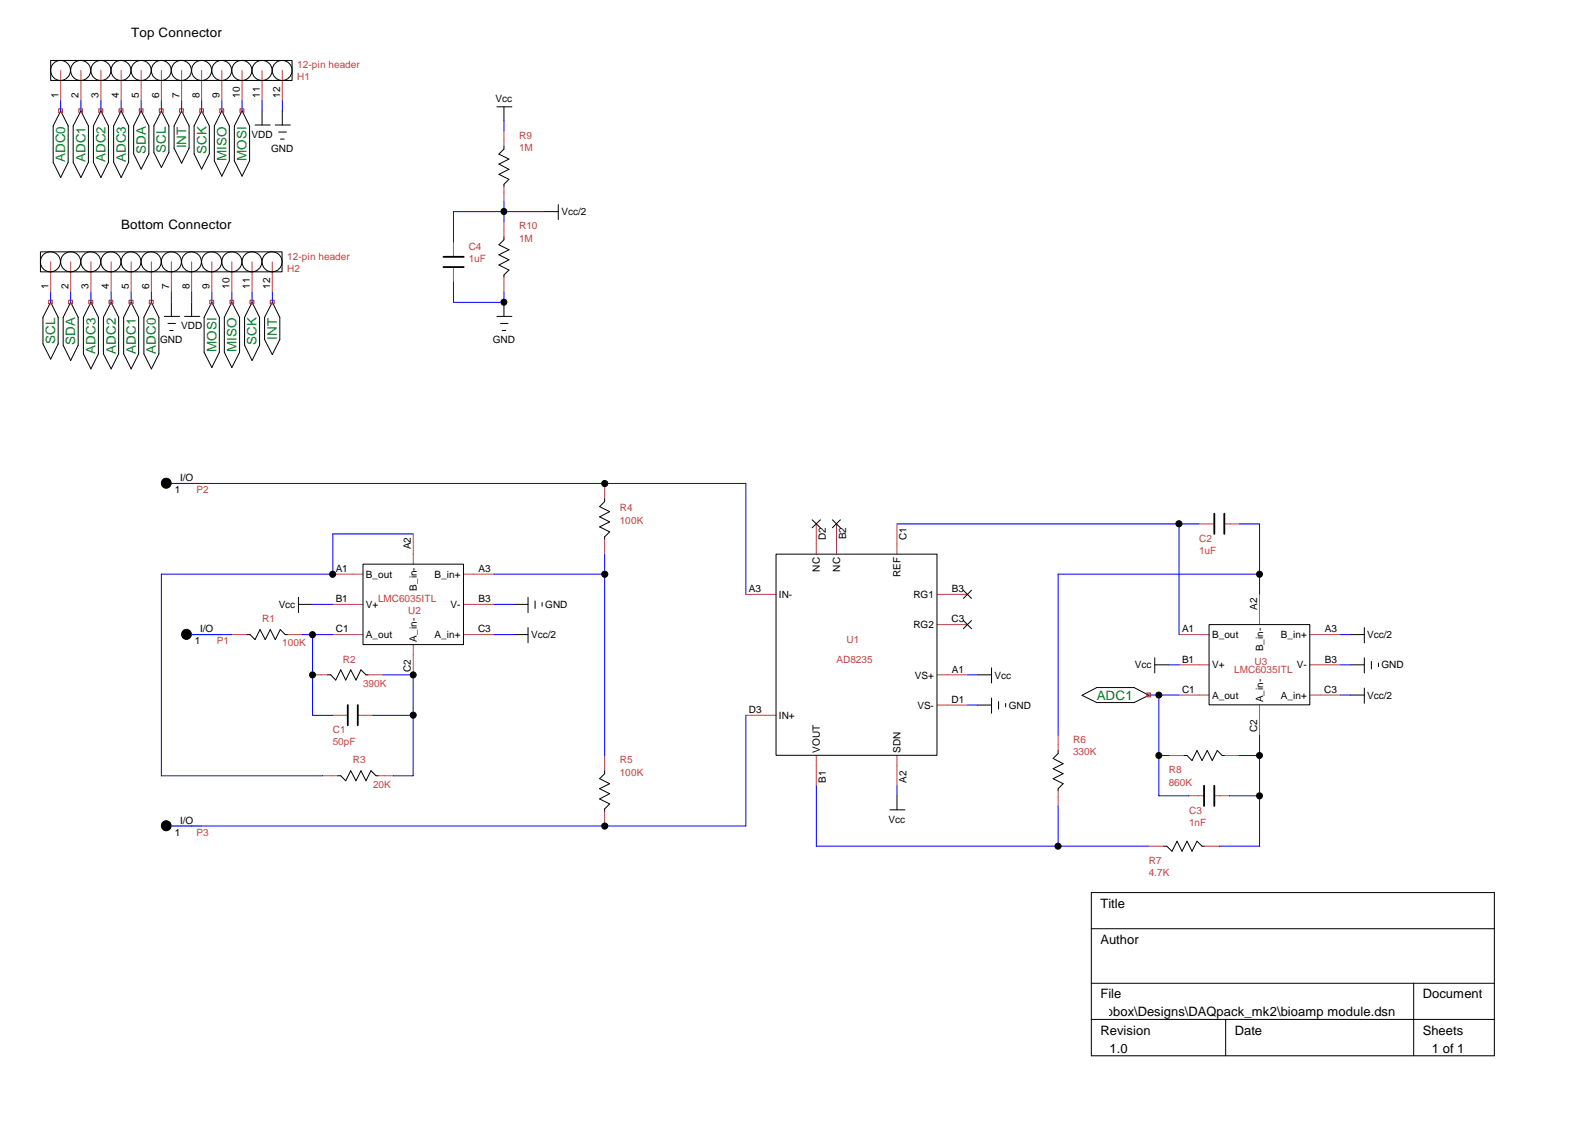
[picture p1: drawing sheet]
<svg xmlns="http://www.w3.org/2000/svg" width="297mm" height="210mm" viewBox="0 0 297 210" stroke-linecap="round" stroke-linejoin="round" font-family="sans-serif">
<g fill="none" stroke="#000" stroke-width=".19">
<path d="M9.4 11.3h45v3.7h-45zM92.5 19.9h2.8M93.8 19.9v2.6M11.3 20.7l1.4 2.8v6.7l-1.4 2.9-1.4-2.9v-6.7zM15.1 20.7l1.4 2.8v6.7l-1.4 2.9-1.5-2.9v-6.7zM18.8 20.7l1.4 2.8v6.7l-1.4 2.9-1.4-2.9v-6.7zM22.6 20.7l1.4 2.8v6.7l-1.4 2.9-1.4-2.9v-6.7zM26.3 20.7l1.4 2.8v5.2l-1.4 2.8-1.4-2.8v-5.2zM30.1 20.7l1.4 2.8v4.9l-1.4 2.8-1.4-2.8v-4.9zM33.8 20.7l1.4 2.8v4.1l-1.4 2.8-1.4-2.8v-4.1zM37.5 20.7l1.5 2.8v5.2l-1.5 2.8-1.4-2.8v-5.2zM41.3 20.7l1.4 2.8v6.5l-1.4 2.8-1.4-2.8v-6.5z"/>
<path d="M45.1 20.7l1.4 2.8v6.5l-1.4 2.8-1.5-2.8v-6.5zM47.5 23.3h2.8M48.8 20.7v2.6M51.3 23.3h2.8M51.9 24.6h1.4M52.2 25.9h.7M52.6 20.7v2.6M93.8 27.2v.6l-.9 .9 1.9 .9-1.9 1 1.9 .9-1.9 1 1.9 .9-1 .9v.4M101.3 39.4h2.7M104 38.1v2.8M7.5 46.9h45v3.7h-45zM9.4 56.3l1.4 2.8v5l-1.4 2.8-1.4-2.8v-5z"/>
<path d="M13.2 56.3l1.4 2.8v5.2l-1.4 2.8-1.4-2.8v-5.2zM16.9 56.3l1.4 2.8v6.8l-1.4 2.8-1.4-2.8v-6.8zM20.7 56.3l1.4 2.8v6.8l-1.4 2.8-1.4-2.8v-6.8zM24.4 56.3l1.4 2.8v6.8l-1.4 2.8-1.4-2.8v-6.8zM28.2 56.3l1.4 2.8v6.8l-1.4 2.8-1.4-2.8v-6.8zM30.6 58.9h2.8M31.9 56.3v2.6M34.4 58.9h2.8M35.7 56.3v2.6M39.5 56.3l1.3 2.8v6.5l-1.3 2.9-1.5-2.9v-6.5zM43.2 56.3l1.4 2.8v6.5l-1.4 2.9-1.4-2.9v-6.5zM46.9 56.3l1.4 2.8v5.2l-1.4 2.8-1.4-2.8v-5.2z"/>
<path d="M50.7 56.3l1.4 2.8v4.1l-1.4 2.8-1.4-2.8v-4.1zM92.5 58.9h2.8M93.8 44.1v.6l-.9 .9 1.9 .9-1.9 1 1.9 .9-1.9 1 1.9 .9-1 .9v.4M93.8 56.3v2.6M31.3 60.2h1.4M31.6 61.6h.7M93.2 60.2h1.4M93.5 61.6h.7M112.6 92.9v.5l-.9 1 1.8 .9-1.8 1 1.8 .9-1.8 .9 1.8 1-.9 .9v.4M151.3 96.8l1.5 1.5M152.8 96.8l-1.5 1.5M155 96.8l1.5 1.5"/>
<path d="M156.5 96.8l-1.5 1.5M46 118.2h.6l.9 .9 .9-1.8 1 1.8 .9-1.8 1 1.8 .9-1.8 .9 .9h.4M55.6 112.6h2.6M55.6 111.3v2.8M67.6 105.1h18.7v15h-18.7zM95.7 118.2h2.6M95.7 112.6h2.6M98.3 111.3v2.8M98.3 116.9v2.8M99.6 111.9v1.4M101 112.2v.7M144.5 103.2h30v37.5h-30z"/>
<path d="M179.4 109.9l1.5 1.6M179.4 115.6l1.5 1.5M180.9 109.9l-1.5 1.6M180.9 115.6l-1.5 1.5M225.2 116.3h18.7v15h-18.7zM251.5 118.2h2.6M254.1 116.9v2.8M61 125.7h.6l.9 1 1-1.9 .9 1.9 .9-1.9 1 1.9 .9-1.9 1 .9h.3M182 125.7h2.7M182 131.3h2.7M184.7 124.4v2.8M184.7 130v2.8"/>
<path d="M186 130.7v1.4M187.3 131v.7M197.1 139.8v.5l-1 1 1.9 .9-1.9 1 1.9 .9-1.9 .9 1.9 1-.9 .9v.4M201.5 129.5l2.8-1.4h6.9l2.7 1.4-2.7 1.4h-6.9zM215 123.8h2.7M215 122.5v2.8M251.5 123.8h2.6M251.5 129.5h2.6M254.1 122.5v2.8M254.1 128.1v2.9M255.4 123.2v1.4M256.7 123.5v.7"/>
<path d="M62.9 144.5h.6l.9 .9 .9-1.8 1 1.8 .9-1.8 1 1.8 .9-1.8 .9 .9h.4M112.6 143.6v.5l-.9 .9 1.8 1-1.8 .9 1.8 .9-1.8 1 1.8 .9-.9 1v.3M165.7 150.8h2.8M167 148.2v2.6M216.7 157.6h.6l1 .9 .9-1.8 .9 1.8 1-1.8 .9 1.8 .9-1.8 1 .9h.3M220.5 140.7h.6l.9 .9 .9-1.8 1 1.8 .9-1.8 1 1.8 .9-1.8 .9 .9h.4M203.2 166.2h75.1v30.4h-75.1zM203.2 173h75.1M203.2 183.1h75.1M203.2 189.9h75.1M228.3 189.9v6.7M263.3 183.1v13.5"/>
<circle cx="11.3" cy="13.1" r="1.86"/>
<circle cx="15" cy="13.1" r="1.87"/>
<circle cx="18.8" cy="13.1" r="1.87"/>
<circle cx="22.5" cy="13.1" r="1.86"/>
<circle cx="26.3" cy="13.1" r="1.87"/>
<circle cx="30" cy="13.1" r="1.86"/>
<circle cx="33.8" cy="13.1" r="1.87"/>
<circle cx="37.5" cy="13.1" r="1.87"/>
<circle cx="41.3" cy="13.1" r="1.86"/>
<circle cx="45" cy="13.1" r="1.87"/>
<circle cx="48.8" cy="13.1" r="1.87"/>
<circle cx="52.5" cy="13.1" r="1.86"/>
<circle cx="93.8" cy="39.4" r=".56"/>
<circle cx="9.4" cy="48.8" r="1.87"/>
<circle cx="13.2" cy="48.8" r="1.87"/>
<circle cx="16.9" cy="48.8" r="1.86"/>
<circle cx="20.6" cy="48.8" r="1.87"/>
<circle cx="24.4" cy="48.8" r="1.86"/>
<circle cx="28.1" cy="48.8" r="1.87"/>
<circle cx="31.9" cy="48.8" r="1.87"/>
<circle cx="35.6" cy="48.8" r="1.86"/>
<circle cx="39.4" cy="48.8" r="1.87"/>
<circle cx="43.2" cy="48.8" r="1.87"/>
<circle cx="46.9" cy="48.8" r="1.86"/>
<circle cx="50.7" cy="48.8" r="1.87"/>
<circle cx="93.8" cy="56.3" r=".56"/>
<circle cx="30.9" cy="90" r=".93"/>
<circle cx="112.6" cy="90.1" r=".57"/>
<circle cx="219.6" cy="97.6" r=".57"/>
<circle cx="34.7" cy="118.1" r=".93"/>
<circle cx="58.2" cy="118.2" r=".56"/>
<circle cx="62" cy="106.9" r=".57"/>
<circle cx="112.6" cy="106.9" r=".57"/>
<circle cx="234.6" cy="106.9" r=".56"/>
<circle cx="58.2" cy="125.7" r=".56"/>
<circle cx="76.9" cy="133.2" r=".56"/>
<circle cx="76.9" cy="125.7" r=".56"/>
<circle cx="215.8" cy="129.5" r=".56"/>
<circle cx="30.9" cy="153.8" r=".93"/>
<circle cx="112.6" cy="153.9" r=".57"/>
<circle cx="197" cy="157.6" r=".56"/>
<circle cx="215.8" cy="140.7" r=".56"/>
<circle cx="234.6" cy="148.2" r=".56"/>
<circle cx="234.6" cy="140.7" r=".56"/>
</g>
<g fill="none" stroke="#f00" stroke-width=".19">
<path d="M10.9 20.3h.7v.7h-.7zM14.7 20.3h.7v.7h-.7zM18.4 20.3h.7v.7h-.7zM22.2 20.3h.7v.7h-.7zM25.9 20.3h.7v.7h-.7zM29.7 20.3h.7v.7h-.7zM33.4 20.3h.8v.7h-.8zM37.2 20.3h.7v.7h-.7zM40.9 20.3h.8v.7h-.8zM44.7 20.3h.7v.7h-.7zM9.1 55.9h.6v.7h-.6zM12.8 55.9h.7v.7h-.7z"/>
<path d="M16.5 55.9h.8v.7h-.8zM20.3 55.9h.7v.7h-.7zM24 55.9h.8v.7h-.8zM27.8 55.9h.7v.7h-.7zM39.1 55.9h.7v.7h-.7zM42.8 55.9h.7v.7h-.7zM46.6 55.9h.7v.7h-.7zM50.3 55.9h.8v.7h-.8zM213.6 129.1h.6v.7h-.6z"/>
</g>
<g fill="none" stroke="#c04040" stroke-width=".19">
<path d="M11.3 13.1v5.7M15.1 13.1v5.7M18.8 13.1v5.7M22.6 13.1v5.7M26.3 13.1v5.7M30.1 13.1v5.7M33.8 13.1v5.7M37.5 13.1v5.7M41.3 13.1v5.7M45.1 13.1v5.7M48.8 13.1v5.7M52.6 13.1v5.7"/>
<path d="M93.8 24.4v2.8M93.8 34.7v2.8M9.4 48.8v5.6M13.2 48.8v5.6M16.9 48.8v5.6M20.7 48.8v5.6M24.4 48.8v5.6M28.2 48.8v5.6M31.9 48.8v5.6M35.7 48.8v5.6M39.5 48.8v5.6M43.2 48.8v5.6"/>
<path d="M46.9 48.8v5.6M50.7 48.8v5.6M84.5 45v2.8M84.5 49.7v2.8M93.8 41.3v2.8M93.8 51.6v2.8M31.9 90h5.6M77 99.4v5.7M112.6 90v2.9M152 97.6v5.6M155.8 97.6v5.6M167 97.6v5.6"/>
<path d="M223.3 97.6h2.8M228 97.6h2.8M35.7 118.2h5.6M43.2 118.2h2.8M53.5 118.2h2.8M62 106.9h5.6M62 112.6h5.6M62 118.2h5.6M86.4 106.9h5.6M86.4 112.6h5.6M86.4 118.2h5.6M112.6 100.4v2.8"/>
<path d="M138.9 110.7h5.6M174.5 110.7h5.7M174.5 116.3h5.7M219.6 118.2h5.6M234.6 110.7v5.6M244 118.2h5.6M58.2 125.7h2.8M62 133.2h2.8M66.6 133.2h2.9M68.5 125.7h2.8M77 120.1v5.6M138.9 133.2h5.6"/>
<path d="M174.5 125.7h5.7M174.5 131.3h5.7M197.1 136.9v2.9M219.6 123.8h5.6M219.6 129.5h5.6M234.6 131.3v5.6M244 123.8h5.6M244 129.5h5.6M31.9 153.8h5.6M60.1 144.5h2.8M70.4 144.5h2.8M112.6 140.7v2.9"/>
<path d="M112.6 151v2.8M152 140.7v5.6M167 140.7v5.6M197.1 147.3v2.8M213.9 157.6h2.8M217.7 140.7h2.8M221.4 148.2h2.8M224.2 157.6h2.9M226.1 148.2h2.8M228 140.7h2.8"/>
</g>
<g fill="none" stroke="#00f" stroke-width=".19">
<path d="M11.3 18.8v1.9M15.1 18.8v1.9M18.8 18.8v1.9M22.6 18.8v1.9M26.3 18.8v1.9M30.1 18.8v1.9M33.8 18.8v1.9M37.5 18.8v1.9M41.3 18.8v1.9M45.1 18.8v1.9M48.8 18.8v1.9M52.6 18.8v1.9"/>
<path d="M93.8 22.5v1.9M93.8 37.5v3.8M101.3 39.4h-16.8v5.6M9.4 54.4v1.9M13.2 54.4v1.9M16.9 54.4v1.9M20.7 54.4v1.9M24.4 54.4v1.9M28.2 54.4v1.9M31.9 54.4v1.9M35.7 54.4v1.9M39.5 54.4v1.9"/>
<path d="M43.2 54.4v1.9M46.9 54.4v1.9M50.7 54.4v1.9M84.5 52.5v3.8h9.3v-1.9M31.9 90h107v20.7M77 99.4h-15v7.5h-31.9v37.6h30M167 97.6h56.3M219.6 97.6v20.6M230.8 97.6h3.8v13.1M35.7 118.2h7.5M56.3 118.2h5.7M58.2 112.6h3.8"/>
<path d="M58.2 118.2v15h3.8M92 112.6h3.7M92 118.2h3.7M92 106.9h20.6M112.6 103.2v37.5M234.6 106.9h-37.5v30M249.6 118.2h1.9M69.5 133.2h7.5M71.3 125.7h5.7v18.8h-3.8M138.9 133.2v20.6h-107M180.2 125.7h1.8M180.2 131.3h1.8"/>
<path d="M213.9 129.5h5.7M215.8 129.5v18.7h5.6M217.7 123.8h1.9M234.6 136.9v20.7h-7.5M249.6 123.8h1.9M249.6 129.5h1.9M152 146.3v11.3h61.9M167 146.3v1.9M197.1 150.1v7.5M215.8 140.7h1.9M228.9 148.2h5.7M230.8 140.7h3.8"/>
</g>
<path d="M82.6 49.7h3.8M82.6 47.8h3.8M226.1 95.7v3.7M228 95.7v3.7M64.8 131.3v3.8M66.6 131.3v3.8M224.2 146.3v3.8M226.1 146.3v3.8" fill="none" stroke="#000" stroke-width=".34"/>
<g fill="#000">
<circle cx="93.8" cy="39.4" r=".56"/>
<circle cx="93.8" cy="56.3" r=".56"/>
<circle cx="30.9" cy="90" r=".93"/>
<circle cx="112.6" cy="90.1" r=".57"/>
<circle cx="219.6" cy="97.6" r=".57"/>
<circle cx="34.7" cy="118.1" r=".93"/>
<circle cx="58.2" cy="118.2" r=".56"/>
<circle cx="62" cy="106.9" r=".57"/>
<circle cx="112.6" cy="106.9" r=".57"/>
<circle cx="234.6" cy="106.9" r=".56"/>
<circle cx="58.2" cy="125.7" r=".56"/>
<circle cx="76.9" cy="133.2" r=".56"/>
<circle cx="76.9" cy="125.7" r=".56"/>
<circle cx="215.8" cy="129.5" r=".56"/>
<circle cx="30.9" cy="153.8" r=".93"/>
<circle cx="112.6" cy="153.9" r=".57"/>
<circle cx="197" cy="157.6" r=".56"/>
<circle cx="215.8" cy="140.7" r=".56"/>
<circle cx="234.6" cy="148.2" r=".56"/>
<circle cx="234.6" cy="140.7" r=".56"/>
</g>
<g font-size="2.4">
<text x="24.4" y="6.9">Top Connector</text>
<text x="22.6" y="42.6">Bottom Connector</text>
<text x="204.9" y="169.1">Title</text>
<text x="204.9" y="175.8">Author</text>
<text x="204.9" y="185.9">File</text>
<text x="265" y="185.9">Document</text>
<text x="179.9" y="189.3">C:\Users\Jack Ruby\Dropbox\Designs\DAQpack_mk2\bioamp module.dsn</text>
<text x="204.9" y="192.7">Revision</text>
<text x="206.6" y="196.1">1.0</text>
<text x="230" y="192.7">Date</text>
<text x="265" y="192.7">Sheets</text>
<text x="266.7" y="196.1">1 of 1</text>
</g>
<g font-size="2.4" fill="#008020">
<text x="27.2" y="28.7" transform="rotate(-90 27.2 28.7)">SDA</text>
<text x="30.9" y="28.4" transform="rotate(-90 30.9 28.4)">SCL</text>
<text x="34.7" y="27.6" transform="rotate(-90 34.7 27.6)">INT</text>
<text x="38.4" y="28.7" transform="rotate(-90 38.4 28.7)">SCK</text>
<text x="42.2" y="30" transform="rotate(-90 42.2 30)">MISO</text>
<text x="45.9" y="30" transform="rotate(-90 45.9 30)">MOSI</text>
<text x="12.1" y="30.2" transform="rotate(-90 12.1 30.2)">ADC0</text>
<text x="15.9" y="30.2" transform="rotate(-90 15.9 30.2)">ADC1</text>
<text x="19.6" y="30.2" transform="rotate(-90 19.6 30.2)">ADC2</text>
<text x="23.4" y="30.2" transform="rotate(-90 23.4 30.2)">ADC3</text>
<text x="10.3" y="64.1" transform="rotate(-90 10.3 64.1)">SCL</text>
<text x="14" y="64.3" transform="rotate(-90 14 64.3)">SDA</text>
<text x="17.8" y="65.9" transform="rotate(-90 17.8 65.9)">ADC3</text>
<text x="21.5" y="65.9" transform="rotate(-90 21.5 65.9)">ADC2</text>
<text x="25.3" y="65.9" transform="rotate(-90 25.3 65.9)">ADC1</text>
<text x="29" y="65.9" transform="rotate(-90 29 65.9)">ADC0</text>
<text x="40.3" y="65.6" transform="rotate(-90 40.3 65.6)">MOSI</text>
<text x="44.1" y="65.6" transform="rotate(-90 44.1 65.6)">MISO</text>
<text x="47.8" y="64.3" transform="rotate(-90 47.8 64.3)">SCK</text>
<text x="51.6" y="63.2" transform="rotate(-90 51.6 63.2)">INT</text>
<text x="204.3" y="130.3">ADC1</text>
</g>
<g font-size="1.9" fill="#c04040">
<text x="55.4" y="14.9">H1</text>
<text x="55.4" y="12.7">12-pin header</text>
<text x="96.7" y="25.8">R9</text>
<text x="96.7" y="28.1">1M</text>
<text x="87.3" y="46.5">C4</text>
<text x="96.7" y="42.7">R10</text>
<text x="96.7" y="45">1M</text>
<text x="53.5" y="50.6">H2</text>
<text x="53.5" y="48.3">12-pin header</text>
<text x="87.3" y="48.7">1uF</text>
<text x="36.6" y="91.9">P2</text>
<text x="115.4" y="95.2">R4</text>
<text x="115.4" y="97.5">100K</text>
<text x="223.3" y="100.9">C2</text>
<text x="223.3" y="103.2">1uF</text>
<text x="70.4" y="112.1">LMC6035ITL</text>
<text x="48.8" y="115.9">R1</text>
<text x="76" y="114.4">U2</text>
<text x="157.6" y="119.7">U1</text>
<text x="40.4" y="120">P1</text>
<text x="52.6" y="120.4">100K</text>
<text x="63.8" y="123.4">R2</text>
<text x="155.8" y="123.4">AD8235</text>
<text x="229.9" y="125.3">LMC6035ITL</text>
<text x="233.6" y="123.8">U3</text>
<text x="67.6" y="127.9">390K</text>
<text x="62" y="136.5">C1</text>
<text x="62" y="138.8">50pF</text>
<text x="65.7" y="142.2">R3</text>
<text x="115.4" y="142.2">R5</text>
<text x="199.9" y="138.4">R6</text>
<text x="199.9" y="140.7">330K</text>
<text x="69.5" y="146.7">20K</text>
<text x="115.4" y="144.4">100K</text>
<text x="217.7" y="144.1">R8</text>
<text x="217.7" y="146.3">860K</text>
<text x="36.6" y="155.7">P3</text>
<text x="221.4" y="151.6">C3</text>
<text x="221.4" y="153.8">1nF</text>
<text x="213.9" y="161">R7</text>
<text x="213.9" y="163.2">4.7K</text>
</g>
<g font-size="1.9">
<text x="10.9" y="18.2" transform="rotate(-90 10.9 18.2)">1</text>
<text x="14.6" y="18.2" transform="rotate(-90 14.6 18.2)">2</text>
<text x="18.4" y="18.2" transform="rotate(-90 18.4 18.2)">3</text>
<text x="22.1" y="18.2" transform="rotate(-90 22.1 18.2)">4</text>
<text x="25.9" y="18.2" transform="rotate(-90 25.9 18.2)">5</text>
<text x="29.6" y="18.2" transform="rotate(-90 29.6 18.2)">6</text>
<text x="33.4" y="18.2" transform="rotate(-90 33.4 18.2)">7</text>
<text x="37.1" y="18.2" transform="rotate(-90 37.1 18.2)">8</text>
<text x="40.9" y="18.2" transform="rotate(-90 40.9 18.2)">9</text>
<text x="44.7" y="18.2" transform="rotate(-90 44.7 18.2)">10</text>
<text x="48.4" y="18.2" transform="rotate(-90 48.4 18.2)">11</text>
<text x="52.2" y="18.2" transform="rotate(-90 52.2 18.2)">12</text>
<text x="92.3" y="18.9">Vcc</text>
<text x="46.9" y="25.6">VDD</text>
<text x="50.5" y="28.2">GND</text>
<text x="104.6" y="40.1">Vcc/2</text>
<text x="9" y="53.8" transform="rotate(-90 9 53.8)">1</text>
<text x="12.7" y="53.8" transform="rotate(-90 12.7 53.8)">2</text>
<text x="16.5" y="53.8" transform="rotate(-90 16.5 53.8)">3</text>
<text x="20.3" y="53.8" transform="rotate(-90 20.3 53.8)">4</text>
<text x="24" y="53.8" transform="rotate(-90 24 53.8)">5</text>
<text x="27.8" y="53.8" transform="rotate(-90 27.8 53.8)">6</text>
<text x="31.5" y="53.8" transform="rotate(-90 31.5 53.8)">7</text>
<text x="35.3" y="53.8" transform="rotate(-90 35.3 53.8)">8</text>
<text x="39" y="53.8" transform="rotate(-90 39 53.8)">9</text>
<text x="42.8" y="53.8" transform="rotate(-90 42.8 53.8)">10</text>
<text x="46.5" y="53.8" transform="rotate(-90 46.5 53.8)">11</text>
<text x="50.3" y="53.8" transform="rotate(-90 50.3 53.8)">12</text>
<text x="29.8" y="63.9">GND</text>
<text x="33.7" y="61.3">VDD</text>
<text x="91.8" y="63.9">GND</text>
<text x="33.5" y="89.6">I/O</text>
<text x="32.6" y="91.9">1</text>
<text x="153.8" y="100.5" transform="rotate(-90 153.8 100.5)">D2</text>
<text x="157.6" y="100.4" transform="rotate(-90 157.6 100.4)">B2</text>
<text x="168.8" y="100.5" transform="rotate(-90 168.8 100.5)">C1</text>
<text x="62.5" y="106.5">A1</text>
<text x="68.2" y="107.6">B_out</text>
<text x="76.5" y="102.3" transform="rotate(-90 76.5 102.3)">A2</text>
<text x="80.9" y="107.6">B_in+</text>
<text x="89.1" y="106.5">A3</text>
<text x="152.7" y="106.5" transform="rotate(-90 152.7 106.5)">NC</text>
<text x="156.5" y="106.5" transform="rotate(-90 156.5 106.5)">NC</text>
<text x="167.7" y="107.5" transform="rotate(-90 167.7 107.5)">REF</text>
<text x="51.9" y="113.2">Vcc</text>
<text x="62.5" y="112.1">B1</text>
<text x="68.2" y="113.2">V+</text>
<text x="77.6" y="110" transform="rotate(-90 77.6 110)">B_in-</text>
<text x="83.9" y="113.2">V-</text>
<text x="89.1" y="112.1">B3</text>
<text x="101.6" y="113.2">GND</text>
<text x="139.4" y="110.3">A3</text>
<text x="145.1" y="111.4">IN-</text>
<text x="170.1" y="111.4">RG1</text>
<text x="177.3" y="110.3">B3</text>
<text x="234.1" y="113.5" transform="rotate(-90 234.1 113.5)">A2</text>
<text x="37.3" y="117.8">I/O</text>
<text x="62.5" y="117.8">C1</text>
<text x="68.2" y="118.9">A_out</text>
<text x="77.6" y="119.5" transform="rotate(-90 77.6 119.5)">A_in-</text>
<text x="80.9" y="118.9">A_in+</text>
<text x="89" y="117.8">C3</text>
<text x="98.9" y="118.9">Vcc/2</text>
<text x="170.1" y="117">RG2</text>
<text x="177.2" y="115.9">C3</text>
<text x="220.1" y="117.8">A1</text>
<text x="225.8" y="118.9">B_out</text>
<text x="238.5" y="118.9">B_in+</text>
<text x="246.7" y="117.8">A3</text>
<text x="254.6" y="118.9">Vcc/2</text>
<text x="36.3" y="120">1</text>
<text x="76.5" y="125.1" transform="rotate(-90 76.5 125.1)">C2</text>
<text x="177.3" y="125.3">A1</text>
<text x="211.4" y="124.5">Vcc</text>
<text x="220.1" y="123.4">B1</text>
<text x="225.8" y="124.5">V+</text>
<text x="235.2" y="121.3" transform="rotate(-90 235.2 121.3)">B_in-</text>
<text x="241.5" y="124.5">V-</text>
<text x="246.7" y="123.4">B3</text>
<text x="257.3" y="124.5">GND</text>
<text x="170.4" y="126.4">VS+</text>
<text x="177.2" y="130.9">D1</text>
<text x="185.2" y="126.4">Vcc</text>
<text x="220.1" y="129">C1</text>
<text x="225.8" y="130.1">A_out</text>
<text x="235.2" y="130.8" transform="rotate(-90 235.2 130.8)">A_in-</text>
<text x="238.5" y="130.1">A_in+</text>
<text x="246.6" y="129">C3</text>
<text x="254.6" y="130.1">Vcc/2</text>
<text x="139.4" y="132.8">D3</text>
<text x="145.1" y="133.9">IN+</text>
<text x="170.9" y="132">VS-</text>
<text x="187.9" y="132">GND</text>
<text x="234.1" y="136.4" transform="rotate(-90 234.1 136.4)">C2</text>
<text x="152.7" y="140.2" transform="rotate(-90 152.7 140.2)">VOUT</text>
<text x="167.7" y="140.2" transform="rotate(-90 167.7 140.2)">SDN</text>
<text x="153.8" y="145.8" transform="rotate(-90 153.8 145.8)">B1</text>
<text x="168.8" y="145.8" transform="rotate(-90 168.8 145.8)">A2</text>
<text x="32.6" y="155.7">1</text>
<text x="33.5" y="153.4">I/O</text>
<text x="165.5" y="153.2">Vcc</text>
</g>
</svg>
